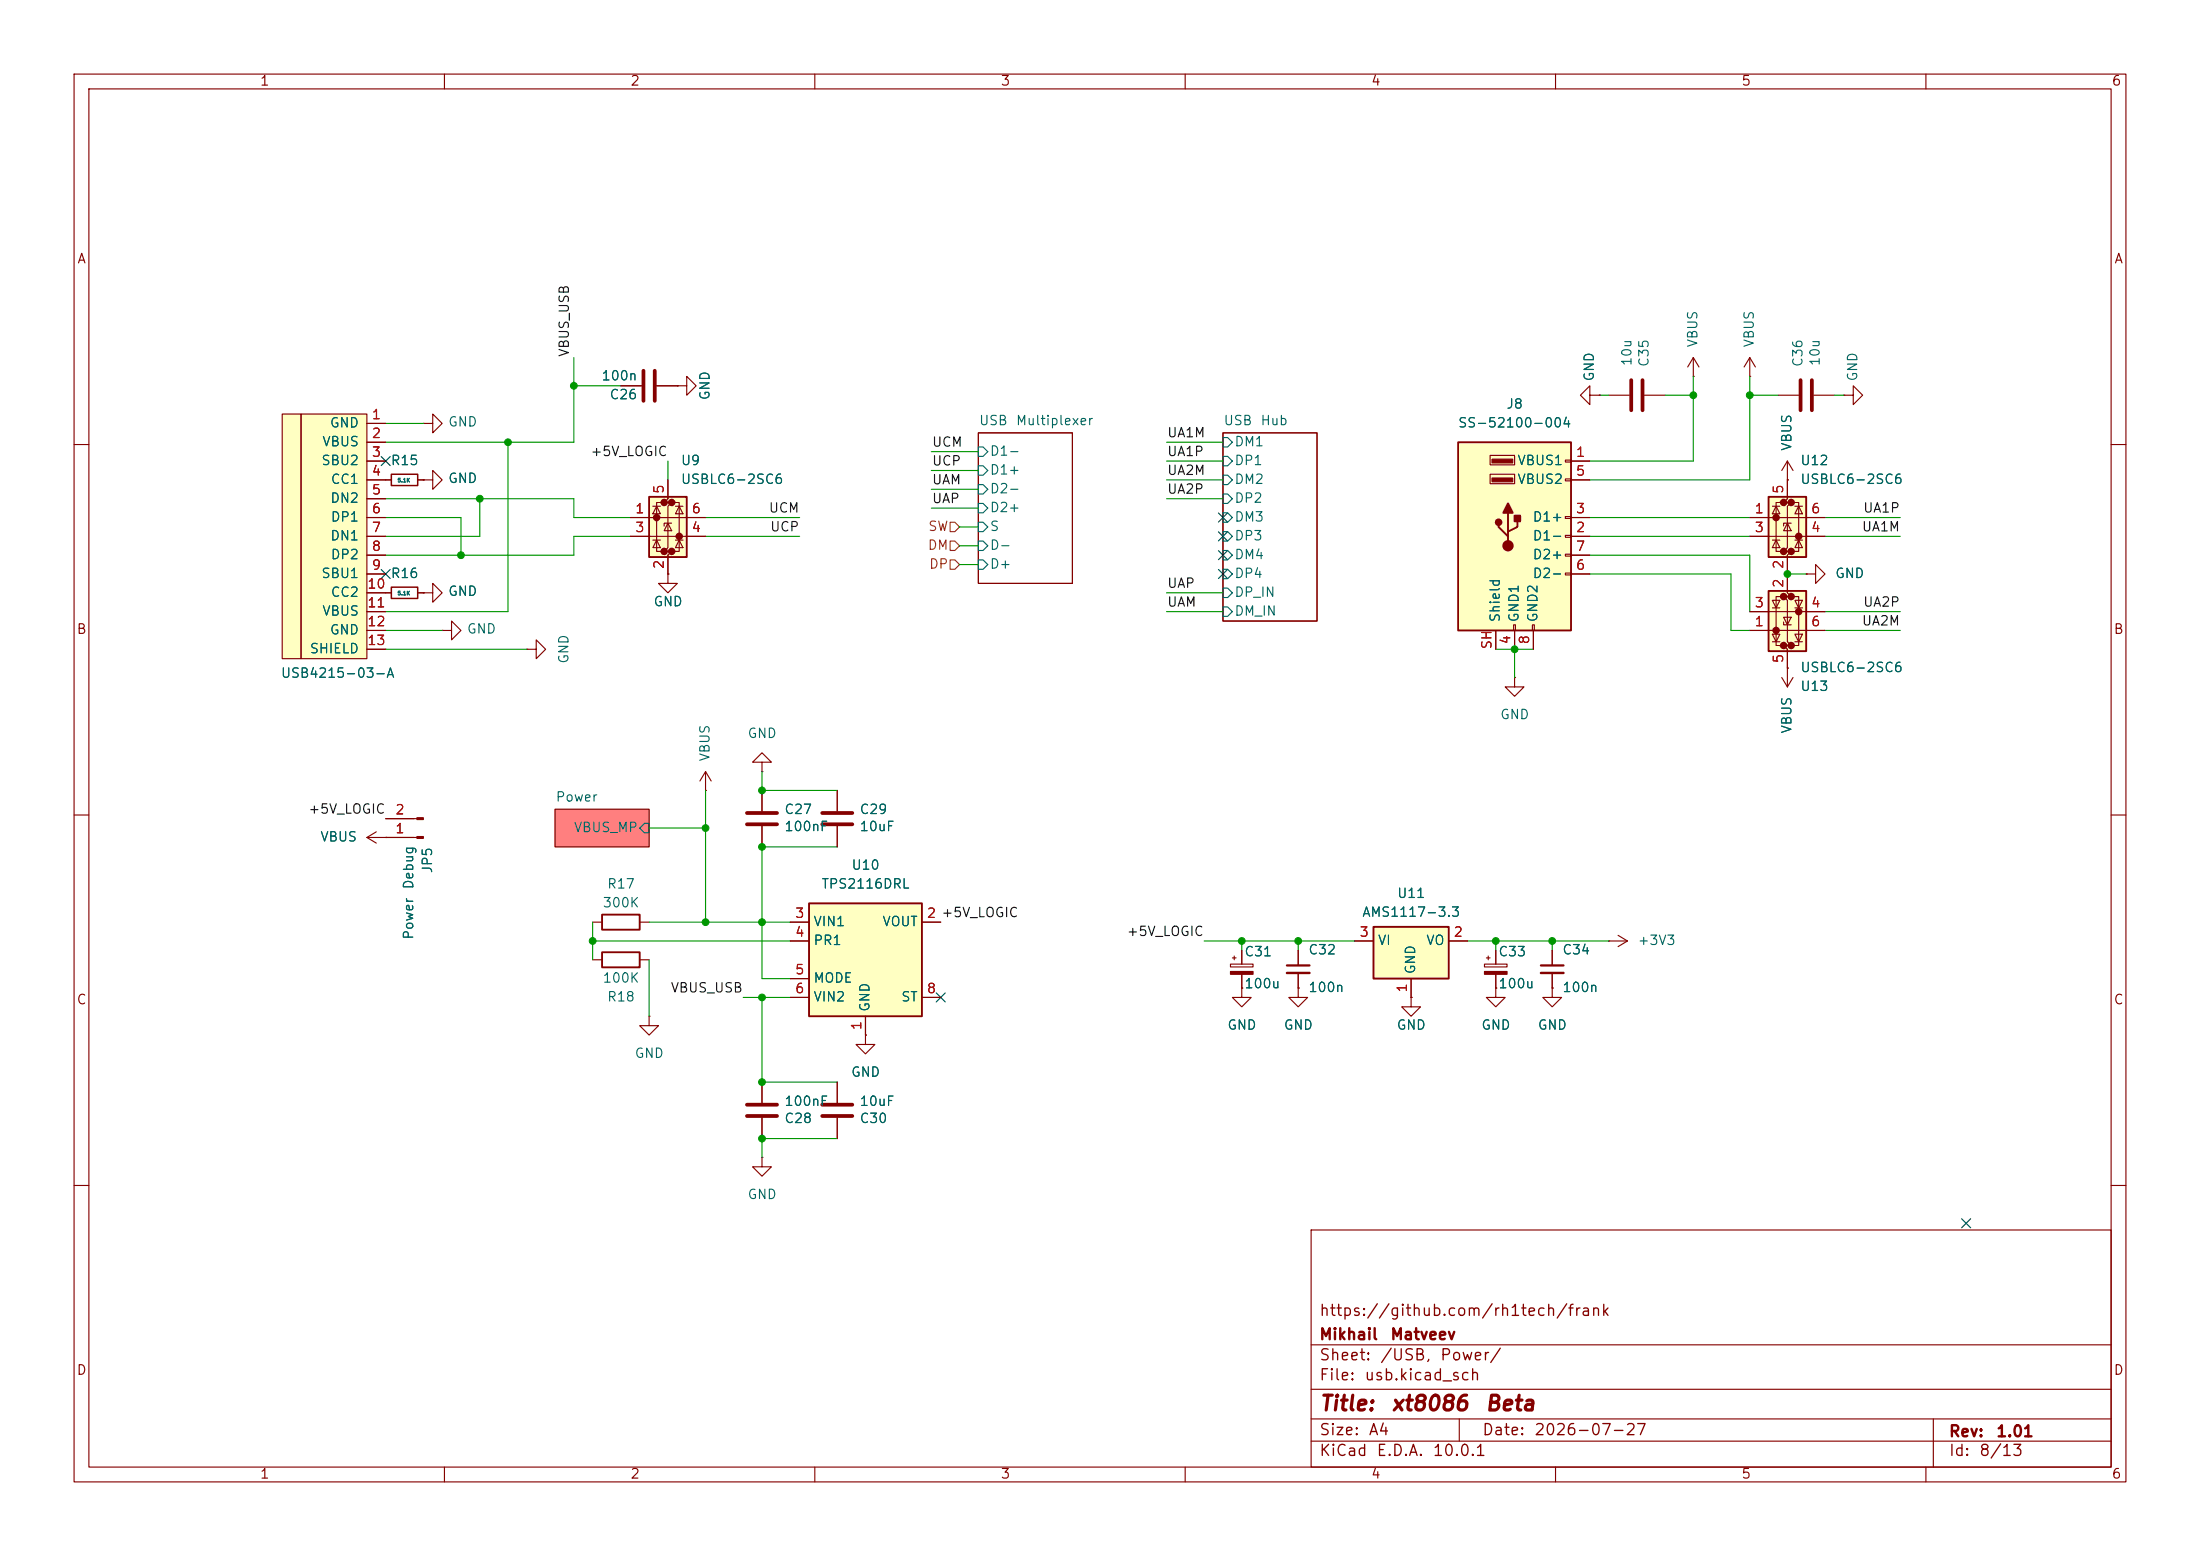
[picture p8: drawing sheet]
<svg xmlns="http://www.w3.org/2000/svg" width="297mm" height="210mm" viewBox="0 0 297 210" stroke-linecap="round" stroke-linejoin="round" font-family="sans-serif">
<g fill="none" stroke="#840000" stroke-width=".15">
<path d="M10 10h277v190h-277zM12 12h273v186h-273zM60 10v2M110 10v2M160 10v2M210 10v2M260 10v2M132.1 58.4h12.7v20.3h-12.7zM165.1 58.4h12.7v25.4h-12.7zM10 60h2M52.1 64.8h.7M56.4 64.8h.7"/>
<path d="M285 60h2M10 110h2M74.9 109.2h12.7v5.1h-12.7zM285 110h2M10 160h2M177 166h108v32h-108zM285 160h2M60 198v2M110 198v2M160 198v2M177 194.5h108M177 191.5h108"/>
<path d="M177 187.5h108M177 181.5h108M197 191.5v3M210 198v2M260 198v2M261 191.5v6.5"/>
</g>
<path d="M74.9 109.2h12.7v5.1h-12.7z" fill="#ff7f7f" stroke="#ff7f7f" stroke-width=".14"/>
<g fill="none" stroke="#006464" stroke-width=".15">
<path d="M165.1 59.1h.6l.7 .6-.7 .6h-.6zM132.1 75.6h.6l.6 .6-.6 .6h-.6zM132.1 73h.6l.6 .7-.6 .6h-.6zM132.1 70.5h.6l.6 .6-.6 .7h-.6zM132.1 62.9h.6l.6 .6-.6 .6h-.6zM132.1 60.3h.6l.6 .7-.6 .6h-.6zM132.1 67.9h.6l.6 .7-.6 .6h-.6zM132.1 65.4h.6l.6 .6-.6 .7h-.6zM165.1 64.1h.6l.7 .7-.7 .6h-.6zM165.1 69.2h.6l.7 .7-.7 .6h-.6zM165.1 74.3h.6l.7 .6-.7 .7h-.6zM165.1 61.6h.6l.7 .6-.7 .7h-.6z"/>
<path d="M165.1 66.7h.6l.7 .6-.7 .6h-.6zM165.1 71.8h.6l.7 .6-.7 .6h-.6zM165.1 76.8h.6l.7 .7-.7 .6h-.6zM165.1 79.4h.6l.7 .6-.7 .6h-.6zM165.1 81.9h.6l.7 .7-.7 .6h-.6zM87 111.1h.6v1.3h-.6l-.6-.6z"/>
</g>
<path d="M52.8 64h3.6v1.5h-3.6z" fill="none" stroke="#840000" stroke-width=".2"/>
<path d="M87.6 67.1h5.1v8.1h-5.1z" fill="#ffffc2"/>
<g fill="#840000" stroke="#840000" stroke-width=".51">
<circle cx="88.6" cy="69.8" r=".25"/>
<circle cx="89.7" cy="67.8" r=".25"/>
<circle cx="89.7" cy="74.4" r=".25"/>
<circle cx="90.7" cy="67.8" r=".25"/>
<circle cx="90.7" cy="74.4" r=".25"/>
<circle cx="91.7" cy="72.4" r=".25"/>
</g>
<g fill="none" stroke="#840000" stroke-width=".15">
<path d="M85.1 69.9h10.1M85.1 72.4h10.1M88.1 72.9h1.1M88.1 68.3h1.1M88.6 68.3l.6 1h-1.1zM88.6 72.9l.6 1h-1.1zM89.7 67.8h-1.1v6.6h1.1M90.2 64.8v2.5l-.5 .5h1l-.5 .5v5.6l-.5 .5h1l-.5 .5v2.6M90.2 70.6l.5 1h-1zM90.7 70.6h-1v.4M90.7 67.8h1v6.6h-1M91.2 72.9h1"/>
<path d="M91.2 68.3h1M91.7 68.3l.5 1h-1zM91.7 72.9l.5 1h-1zM175.3 128.3v2M175.3 131.3v2.1M102.9 146.1v2.7M102.9 150.9v2.8"/>
</g>
<path d="M87.6 67.1h5.1v8.1h-5.1z" fill="none" stroke="#840000" stroke-width=".25"/>
<path d="M173.7 130.3h3.1" fill="none" stroke="#840000" stroke-width=".3"/>
<path d="M173.7 131.3h3.1" fill="none" stroke="#840000" stroke-width=".33"/>
<path d="M100.8 150.6h4.1M100.8 149.1h4.1" fill="none" stroke="#840000" stroke-width=".51"/>
<path d="M109.2 121.9h15.3v15.3h-15.3z" fill="#ffffc2"/>
<path d="M109.2 121.9h15.3v15.3h-15.3z" fill="none" stroke="#840000" stroke-width=".25"/>
<g fill="none" stroke="#840000" stroke-width=".15">
<path d="M52.1 80h.7M56.4 80h.7M102.9 106.7v2.8M102.9 111.5v2.8M106.7 124.5h2.5M106.7 127h2.5M106.7 132.1h2.5M106.7 134.6h2.5M116.8 139.7v1.3h1.3l-1.3 1.2-1.2-1.2h1.2M116.8 139.7h.1M116.8 137.2v2.5M124.5 124.5h2.5"/>
<path d="M124.5 134.6h2.5"/>
</g>
<path d="M52.8 79.2h3.6v1.6h-3.6z" fill="none" stroke="#840000" stroke-width=".2"/>
<path d="M100.8 109.7h4.1M100.8 111.3h4.1" fill="none" stroke="#840000" stroke-width=".51"/>
<g fill="#ffffc2">
<path d="M38.1 55.9h2.5v33h-2.5z"/>
<path d="M40.6 55.9h8.9v33h-8.9z"/>
</g>
<g fill="none" stroke="#840000" stroke-width=".15">
<path d="M38.1 55.9h2.5v33h-2.5zM40.6 55.9h8.9v33h-8.9zM49.5 57.2h2.6M49.5 59.7h2.6M49.5 62.2h2.6M49.5 64.8h2.6M49.5 67.3h2.6M49.5 69.9h2.6M49.5 72.4h2.6M49.5 74.9h2.6M49.5 77.5h2.6M49.5 80h2.6"/>
<path d="M49.5 82.6h2.6M49.5 85.1h2.6M49.5 87.6h2.6"/>
</g>
<path d="M238.8 79.8h5v8.1h-5z" fill="#ffffc2"/>
<g fill="#840000" stroke="#840000" stroke-width=".51">
<circle cx="239.8" cy="85.1" r=".25"/>
<circle cx="240.8" cy="87.1" r=".25"/>
<circle cx="240.8" cy="80.5" r=".25"/>
<circle cx="241.8" cy="87.1" r=".25"/>
<circle cx="241.8" cy="80.5" r=".25"/>
<circle cx="242.8" cy="82.5" r=".25"/>
</g>
<g fill="none" stroke="#840000" stroke-width=".15">
<path d="M241.3 77.5v2.5l.5 .5h-1l.5 .5v5.6l.5 .5h-1l.5 .5v5.1M59.7 85.1h1.3v-1.3l1.2 1.3-1.2 1.3v-1.3M59.7 85.1h.1M71.1 87.6h1.3v-1.2l1.3 1.2-1.3 1.3v-1.3M71.1 87.6h.1M236.2 85.1h10.2M236.2 82.6h10.2M239.3 85.6h1l-.5 1zM239.3 81h1l-.5 1zM239.3 82h1M239.3 86.6h1M240.5 91.4l.8 1.3"/>
<path d="M240.8 83.9v.4h1M240.8 83.3h1l-.5 1zM240.8 80.5h-1v6.6h1M241.3 90.2h.1M241.8 80.5h1v6.6h-1M242.1 91.4l-.8 1.3M242.3 85.6h1l-.5 1zM242.3 81h1l-.5 1zM242.3 82h1M242.3 86.6h1M49.5 113l1.3 .8M49.5 113h2.6"/>
<path d="M50.8 112.3l-1.3 .7M52.1 113h.1M113 106.7v2.8M113 111.5v2.8M166.1 130.1h3.1v.4h-3.1zM166.4 129.3h.5M166.6 129v.5M167.6 133.4v1.2h1.3l-1.3 1.3-1.2-1.3h1.2M167.6 133.4h.1M167.6 128.3v1.8M167.6 131.5v1.9"/>
</g>
<path d="M238.8 79.8h5v8.1h-5z" fill="none" stroke="#840000" stroke-width=".25"/>
<path d="M111 109.7h4.1M111 111.3h4.1" fill="none" stroke="#840000" stroke-width=".51"/>
<path d="M166.1 131.1h3.1v.4h-3.1z" fill="#840000" stroke="#840000" stroke-width=".15"/>
<path d="M196.8 59.7h15.3v25.4h-15.3z" fill="#ffffc2"/>
<path d="M196.8 59.7h15.3v25.4h-15.3zM202.3 70.5v.6l1.3 1.3v.6M203.6 69.2v2.6M204.9 69.9v1.2l-1.3 .7v.6M81.3 123.4h5.1v2.1h-5.1z" fill="none" stroke="#840000" stroke-width=".25"/>
<g fill="#840000" stroke="#840000" stroke-width=".25">
<path d="M203.6 67.9l.6 1.3h-1.3z"/>
<path d="M204.5 69.6h.7v.8h-.7z"/>
<circle cx="202.3" cy="70.5" r=".38"/>
<circle cx="203.6" cy="73.7" r=".63"/>
</g>
<g fill="#840000" stroke="#840000" stroke-width=".15">
<path d="M201.4 62h2.8v.5h-2.8z"/>
<path d="M201.4 64.5h2.8v.5h-2.8z"/>
<path d="M200.4 131.1h3.1v.4h-3.1z"/>
</g>
<g fill="none" stroke="#840000" stroke-width=".15">
<path d="M57.1 57.2h1.3v-1.3l1.3 1.3-1.3 1.2v-1.2M57.1 57.2h.1M57.1 64.8h1.3v-1.3l1.3 1.3-1.3 1.2v-1.2M57.1 64.8h.1M201.2 61.5h3.3v1.2h-3.3zM201.2 64h3.3v1.3h-3.3zM211.3 62.1h.8v.3h-.8zM211.3 64.6h.8v.3h-.8zM211.3 69.7h.8v.3h-.8zM211.3 72.3h.8v.2h-.8zM211.3 74.8h.8v.3h-.8zM211.3 77.3h.8v.3h-.8z"/>
<path d="M212.1 62.2h2.5M212.1 72.4h2.5M212.1 69.9h2.5M212.1 64.8h2.5M212.1 77.5h2.5M212.1 74.9h2.5M241.3 64.8h.1M241.3 62.2l-.8 1.3M241.3 62.2l.8 1.3M241.3 62.2v2.6M243.8 77.5h1.3v-1.3l1.3 1.3-1.3 1.2v-1.2M243.8 77.5h.1"/>
<path d="M57.1 80h1.3v-1.3l1.3 1.3-1.3 1.3v-1.3M57.1 80h.1M201.9 85.1v2.5M204.3 84.3h.3v.8h-.3zM204.5 91.4v1.3h1.2l-1.2 1.3-1.3-1.3h1.3M204.5 91.4h.1M204.5 85.1v2.5M206.9 84.3h.2v.8h-.2zM207 85.1v2.5M80 124.5h1.3M86.4 124.5h1.2M175.3 133.4v1.2h1.2l-1.2 1.3-1.3-1.3h1.3"/>
<path d="M175.3 133.4h.1M190.5 134.6v1.3h1.3l-1.3 1.3-1.3-1.3h1.3M190.5 134.6h.1M200.4 130.1h3.1v.4h-3.1zM200.7 129.3h.5M200.9 129v.5M201.9 133.4v1.2h1.3l-1.3 1.3-1.2-1.3h1.2M201.9 133.4h.1M201.9 128.3v1.8M201.9 131.5v1.9M209.5 133.4v1.2h1.3l-1.3 1.3-1.2-1.3h1.2M209.5 133.4h.1"/>
<path d="M209.5 128.3v2M209.5 131.3v2.1M217.2 127h.1M217.2 127h2.5M218.4 126.2l1.3 .8M219.7 127l-1.3 .8M102.9 156.2v1.3h-1.3l1.3 1.3 1.2-1.3h-1.2M102.9 156.2h.1M113 146.1v2.7M113 150.9v2.8"/>
</g>
<path d="M208 130.3h3.1" fill="none" stroke="#840000" stroke-width=".3"/>
<path d="M208 131.3h3.1" fill="none" stroke="#840000" stroke-width=".33"/>
<path d="M111 150.6h4.1M111 149.1h4.1" fill="none" stroke="#840000" stroke-width=".51"/>
<path d="M238.8 67.1h5v8.1h-5z" fill="#ffffc2"/>
<g fill="#840000" stroke="#840000" stroke-width=".51">
<circle cx="239.8" cy="69.8" r=".25"/>
<circle cx="240.8" cy="67.8" r=".25"/>
<circle cx="240.8" cy="74.4" r=".25"/>
<circle cx="241.8" cy="67.8" r=".25"/>
<circle cx="241.8" cy="74.4" r=".25"/>
<circle cx="242.8" cy="72.4" r=".25"/>
</g>
<g fill="none" stroke="#840000" stroke-width=".15">
<path d="M240 53.3h2.8M244.9 53.3h2.7M236.2 69.9h10.2M236.2 72.4h10.2M239.3 72.9h1M239.3 68.3h1M239.8 68.3l.5 1h-1zM239.8 72.9l.5 1h-1zM240.8 67.8h-1v6.6h1M241.3 64.8v2.5l-.5 .5h1l-.5 .5v5.6l-.5 .5h1l-.5 .5v2.6M241.3 70.6l.5 1h-1zM241.8 70.6h-1v.4"/>
<path d="M241.8 67.8h1v6.6h-1M242.3 72.9h1M242.3 68.3h1M242.8 68.3l.5 1h-1zM242.8 72.9l.5 1h-1zM95.2 106.7h.1M95.2 104.1l-.7 1.3M95.2 104.1l.8 1.3M95.2 104.1v2.6M102.9 102.9h1.2l-1.2-1.3-1.3 1.3h1.3v1.2M102.9 104.1h.1"/>
</g>
<path d="M238.8 67.1h5v8.1h-5z" fill="none" stroke="#840000" stroke-width=".25"/>
<path d="M243.1 51.3v4.1M244.6 51.3v4.1" fill="none" stroke="#840000" stroke-width=".51"/>
<path d="M185.4 125.1h10.2v7h-10.2z" fill="#ffffc2"/>
<path d="M81.3 128.5h5.1v2.1h-5.1zM185.4 125.1h10.2v7h-10.2z" fill="none" stroke="#840000" stroke-width=".25"/>
<g fill="none" stroke="#840000" stroke-width=".15">
<path d="M49.5 57.2h2.6M49.5 59.7h2.6M83.8 52.1h2.8M88.6 52.1h2.8M91.4 52.1h1.3v-1.3l1.3 1.3-1.3 1.2v-1.2M91.4 52.1h.1M214.6 53.3v-1.2l-1.2 1.2 1.2 1.3v-1.3h1.3M215.9 53.3h.1M217.2 53.3h2.8M222 53.3h2.8M228.6 50.8h.1M228.6 48.3l-.8 1.2"/>
<path d="M228.6 48.3l.8 1.2M228.6 48.3v2.5M236.2 50.8h.1M236.2 48.3l-.7 1.2M236.2 48.3l.8 1.2M236.2 48.3v2.5M248.9 53.3h1.3v1.3l1.3-1.3-1.3-1.2v1.2M248.9 53.3h.1M49.5 62.2h2.6M49.5 64.8h3.3M49.5 67.3h2.6M49.5 69.9h2.6"/>
<path d="M49.5 72.4h2.6M49.5 74.9h2.6M49.5 77.5h2.6M56.4 64.8h.7M57.1 64.8h.1M85.1 69.9h2.5M85.1 72.4h2.5M90.2 77.5v1.2h1.2l-1.2 1.3-1.3-1.3h1.3M90.2 77.5h.1M90.2 64.8v2.5M90.2 74.9v2.6M92.7 69.9h2.5"/>
<path d="M92.7 72.4h2.5M212.1 62.2h2.5M212.1 64.8h2.5M212.1 69.9h2.5M212.1 72.4h2.5M212.1 74.9h2.5M212.1 77.5h2.5M236.2 69.9h2.6M236.2 72.4h2.6M241.3 64.8h.1M241.3 64.8v2.5M241.3 74.9v5.1"/>
<path d="M243.8 77.5h.1M243.8 69.9h2.6M243.8 72.4h2.6M49.5 85.1h2.6M49.5 82.6h2.6M49.5 80h3.3M49.5 87.6h2.6M56.4 80h.7M57.1 80h.1M201.9 85.1v2.5M204.5 85.1v2.5M207 85.1v2.5"/>
<path d="M236.2 85.1h2.6M236.2 82.6h2.6M241.3 90.2h.1M241.3 87.6v2.6M243.8 85.1h2.6M243.8 82.6h2.6M52.1 113h.1M52.1 113h4.2M52.1 110.5h4.2M102.9 106.7v2.8M102.9 111.5v2.8M113 106.7v2.8"/>
<path d="M113 111.5v2.8M80 129.5h1.3M86.4 129.5h1.2M87.6 137.2v1.2h-1.2l1.2 1.3 1.3-1.3h-1.3M87.6 137.2h.1M106.7 127h2.5M106.7 124.5h2.5M106.7 132.1h2.5M106.7 134.6h2.5M116.8 139.7h.1M116.8 137.2v2.5M124.5 124.5h2.5"/>
<path d="M124.5 134.6h2.5M167.6 133.4h.1M167.6 128.3v1.8M167.6 131.5v1.9M175.3 133.4h.1M175.3 128.3v2M175.3 131.3v2.1M182.9 127h2.5M190.5 134.6h.1M190.5 132.1v2.5M195.6 127h2.5M201.9 133.4h.1"/>
<path d="M201.9 128.3v1.8M201.9 131.5v1.9M209.5 133.4h.1M209.5 128.3v2M209.5 131.3v2.1M102.9 146.1v2.7M102.9 150.9v2.8M113 146.1v2.7M113 150.9v2.8"/>
</g>
<path d="M86.9 50v4.1M88.4 50v4.1M220.2 51.3v4.1M221.7 51.3v4.1" fill="none" stroke="#840000" stroke-width=".51"/>
<g fill="#840000" stroke="#840000" stroke-width=".15">
<path d="M56.3 112.9h.8v.3h-.8z"/>
<path d="M56.3 110.4h.8v.2h-.8z"/>
</g>
<path d="M128.3 73h.6l.6 .7-.6 .6h-.6zM128.3 75.6h.6l.6 .6-.6 .6h-.6zM128.3 70.5h.6l.6 .6-.6 .7h-.6z" fill="none" stroke="#725600" stroke-width=".15"/>
<g fill="none" stroke="#009600" stroke-width=".15">
<path d="M52.1 57.2h5M68.6 59.7v22.9h-16.5M77.5 48.3v11.4h-25.4M77.5 52.1h6.3M157.5 59.7h7.6M215.9 53.3h1.3M224.8 53.3h3.8M228.6 50.8v11.4h-14M236.2 53.3h3.8M236.2 50.8v14h-21.6M247.6 53.3h1.3M52.1 69.9h10.1v5"/>
<path d="M52.1 67.3h25.4v2.6h7.6M64.8 67.3v5.1h-12.7M85.1 72.4h-7.6v2.5h-25.4M90.2 62.2v2.6M95.2 72.4h12.7M95.2 69.9h12.7M125.7 61h6.4M125.7 68.6h6.4M125.7 63.5h6.4M125.7 66h6.4M129.5 73.7h2.6M129.5 76.2h2.6"/>
<path d="M129.5 71.1h2.6M157.5 62.2h7.6M157.5 64.8h7.6M157.5 67.3h7.6M214.6 77.5h19.1v7.6h2.5M214.6 74.9h21.6v7.7M214.6 72.4h21.6M214.6 69.9h21.6M241.3 77.5h2.5M246.4 72.4h10.1M246.4 69.9h10.1M52.1 85.1h7.6"/>
<path d="M52.1 87.6h19M157.5 82.6h7.6M157.5 80h7.6M201.9 87.6h5.1M204.5 87.6v3.8M246.4 85.1h10.1M246.4 82.6h10.1M87.6 111.8h7.6M95.2 106.7v17.8M102.9 104.1v2.6h10.1M113 114.3h-10.1v17.8h3.8M80 127h26.7"/>
<path d="M80 124.5v5M87.6 129.5v7.7M87.6 124.5h19.1M100.3 134.6h6.4M102.9 134.6v11.5h10.1M162.6 127h20.3M167.6 127v1.3M175.3 127v1.3M198.1 127h19.1M201.9 127v1.3M209.5 127v1.3M113 153.7h-10.1v2.5"/>
</g>
<g fill="none" stroke="#000084" stroke-width=".15">
<path d="M51.5 61.6l1.2 1.2M51.5 76.9l1.2 1.2M52.7 61.6l-1.2 1.2M52.7 76.9l-1.2 1.2M164.5 74.3l1.2 1.2M164.5 76.9l1.2 1.2M164.5 71.8l1.2 1.2M164.5 69.2l1.2 1.3M165.7 74.3l-1.2 1.2M165.7 76.9l-1.2 1.2M165.7 71.8l-1.2 1.2M165.7 69.2l-1.2 1.3"/>
<path d="M126.4 134l1.2 1.2M127.6 134l-1.2 1.2M264.8 164.5l1.2 1.2M266 164.5l-1.2 1.2"/>
</g>
<g fill="#009600" stroke="#009600" stroke-width=".14">
<circle cx="175.3" cy="127" r=".46"/>
<circle cx="209.5" cy="127" r=".46"/>
<circle cx="241.3" cy="77.5" r=".46"/>
<circle cx="204.5" cy="87.6" r=".46"/>
<circle cx="201.9" cy="127" r=".46"/>
<circle cx="95.2" cy="111.8" r=".46"/>
<circle cx="102.9" cy="114.3" r=".46"/>
<circle cx="102.9" cy="106.7" r=".46"/>
<circle cx="102.9" cy="124.5" r=".46"/>
<circle cx="80" cy="127" r=".46"/>
<circle cx="68.6" cy="59.7" r=".46"/>
<circle cx="64.8" cy="67.3" r=".46"/>
<circle cx="62.2" cy="74.9" r=".46"/>
<circle cx="236.2" cy="53.3" r=".46"/>
<circle cx="228.6" cy="53.3" r=".46"/>
<circle cx="77.5" cy="52.1" r=".46"/>
<circle cx="167.6" cy="127" r=".46"/>
<circle cx="102.9" cy="134.6" r=".46"/>
<circle cx="95.2" cy="124.5" r=".46"/>
<circle cx="102.9" cy="146.1" r=".46"/>
<circle cx="102.9" cy="153.7" r=".46"/>
</g>
<g font-size="2" fill="#840000">
<text x="178" y="190.9">Title:</text>
<text x="187.7" y="190.9">xt8086</text>
<text x="200.4" y="190.9">Beta</text>
</g>
<g font-size="1.5" fill="#840000">
<text x="178" y="178">https://github.com/rh1tech/frank</text>
<text x="178" y="184">Sheet:</text>
<text x="178" y="181.2">Mikhail</text>
<text x="186.2" y="184">/USB,</text>
<text x="187.6" y="181.2">Matveev</text>
<text x="194.3" y="184">Power/</text>
<text x="178" y="186.7">File:</text>
<text x="184.1" y="186.7">usb.kicad_sch</text>
<text x="178" y="196.9">KiCad</text>
<text x="178" y="194.1">Size:</text>
<text x="184.7" y="194.1">A4</text>
<text x="185.7" y="196.9">E.D.A.</text>
<text x="193.3" y="196.9">10.0.1</text>
<text x="200" y="194.1">Date:</text>
<text x="207" y="194.1">2026-07-27</text>
<text x="263" y="194.3">Rev:</text>
<text x="263" y="196.9">Id:</text>
<text x="267.1" y="196.9">8/13</text>
<text x="269.4" y="194.3">1.01</text>
</g>
<g font-size="1.3" fill="#840000">
<text x="35" y="11.9">1</text>
<text x="85" y="11.9">2</text>
<text x="135" y="11.9">3</text>
<text x="185" y="11.9">4</text>
<text x="235" y="11.9">5</text>
<text x="285" y="11.9">6</text>
<text x="10.3" y="35.9">A</text>
<text x="285.3" y="35.9">A</text>
<text x="10.3" y="85.9">B</text>
<text x="285.3" y="85.9">B</text>
<text x="10.3" y="135.9">C</text>
<text x="285.3" y="135.9">C</text>
<text x="10.3" y="185.9">D</text>
<text x="285.3" y="185.9">D</text>
<text x="35" y="199.9">1</text>
<text x="85" y="199.9">2</text>
<text x="135" y="199.9">3</text>
<text x="185" y="199.9">4</text>
<text x="235" y="199.9">5</text>
<text x="285" y="199.9">6</text>
</g>
<g font-size="1.3" fill="#006464">
<text x="229.5" y="47" transform="rotate(-90 229.5 47)">VBUS</text>
<text x="237.1" y="47" transform="rotate(-90 237.1 47)">VBUS</text>
<text x="81.1" y="51.7">100n</text>
<text x="215.5" y="51.6" transform="rotate(-90 215.5 51.6)">GND</text>
<text x="220.6" y="49.5" transform="rotate(-90 220.6 49.5)">10u</text>
<text x="222.9" y="49.6" transform="rotate(-90 222.9 49.6)">C35</text>
<text x="243.7" y="49.6" transform="rotate(-90 243.7 49.6)">C36</text>
<text x="246" y="49.5" transform="rotate(-90 246 49.5)">10u</text>
<text x="251.1" y="51.6" transform="rotate(-90 251.1 51.6)">GND</text>
<text x="44.4" y="58">GND</text>
<text x="60.4" y="57.9">GND</text>
<text x="82.2" y="54.2">C26</text>
<text x="96.1" y="54.1" transform="rotate(-90 96.1 54.1)">GND</text>
<text x="132.1" y="57.7">USB</text>
<text x="137.1" y="57.7">Multiplexer</text>
<text x="165.1" y="57.7">USB</text>
<text x="170.1" y="57.7">Hub</text>
<text x="196.7" y="58">SS-52100-004</text>
<text x="203.3" y="55.5">J8</text>
<text x="43.3" y="63.1">SBU2</text>
<text x="43.4" y="60.6">VBUS</text>
<text x="44.6" y="65.6">CC1</text>
<text x="52.7" y="63.1">R15</text>
<text x="60.4" y="65.5">GND</text>
<text x="91.8" y="65.6">USBLC6-2SC6</text>
<text x="91.8" y="63.1">U9</text>
<text x="133.5" y="64.4">D1+</text>
<text x="133.5" y="61.8">D1-</text>
<text x="166.6" y="60.6">DM1</text>
<text x="166.6" y="65.6">DM2</text>
<text x="166.6" y="63.1">DP1</text>
<text x="204.8" y="63.1">VBUS1</text>
<text x="204.8" y="65.6">VBUS2</text>
<text x="242.2" y="61" transform="rotate(-90 242.2 61)">VBUS</text>
<text x="243" y="63.1">U12</text>
<text x="243" y="65.6">USBLC6-2SC6</text>
<text x="44.5" y="68.2">DN2</text>
<text x="44.6" y="70.7">DP1</text>
<text x="133.5" y="72">S</text>
<text x="133.5" y="69.4">D2+</text>
<text x="133.5" y="66.9">D2-</text>
<text x="166.6" y="70.7">DM3</text>
<text x="166.6" y="68.2">DP2</text>
<text x="206.8" y="70.7">D1+</text>
<text x="44.5" y="73.3">DN1</text>
<text x="44.6" y="75.8">DP2</text>
<text x="133.5" y="77.1">D+</text>
<text x="133.5" y="74.5">D-</text>
<text x="166.6" y="75.8">DM4</text>
<text x="166.6" y="73.3">DP3</text>
<text x="206.8" y="73.3">D1-</text>
<text x="206.8" y="75.8">D2+</text>
<text x="43.3" y="78.3">SBU1</text>
<text x="43.4" y="83.4">VBUS</text>
<text x="44.6" y="80.9">CC2</text>
<text x="52.7" y="78.3">R16</text>
<text x="60.4" y="80.7">GND</text>
<text x="88.1" y="82.1">GND</text>
<text x="166.6" y="83.4">DM_IN</text>
<text x="166.6" y="78.3">DP4</text>
<text x="166.6" y="80.9">DP_IN</text>
<text x="206.8" y="78.3">D2-</text>
<text x="247.7" y="78.3">GND</text>
<text x="41.7" y="88.5">SHIELD</text>
<text x="44.4" y="86">GND</text>
<text x="63" y="85.8">GND</text>
<text x="77.1" y="89.7" transform="rotate(-90 77.1 89.7)">GND</text>
<text x="202.8" y="84.1" transform="rotate(-90 202.8 84.1)">Shield</text>
<text x="205.3" y="84.1" transform="rotate(-90 205.3 84.1)">GND1</text>
<text x="207.9" y="84.1" transform="rotate(-90 207.9 84.1)">GND2</text>
<text x="37.8" y="91.8">USB4215-03-A</text>
<text x="243" y="93.6">U13</text>
<text x="243" y="91">USBLC6-2SC6</text>
<text x="100.8" y="99.9">GND</text>
<text x="202.4" y="97.4">GND</text>
<text x="242.2" y="99.1" transform="rotate(-90 242.2 99.1)">VBUS</text>
<text x="96.1" y="102.9" transform="rotate(-90 96.1 102.9)">VBUS</text>
<text x="43.1" y="113.9">VBUS</text>
<text x="74.9" y="108.5">Power</text>
<text x="77.4" y="112.6">VBUS_MP</text>
<text x="105.8" y="112.5">100nF</text>
<text x="105.8" y="110.2">C27</text>
<text x="116" y="110.2">C29</text>
<text x="116" y="112.5">10uF</text>
<text x="58.6" y="118" transform="rotate(-90 58.6 118)">JP5</text>
<text x="114.9" y="117.7">U10</text>
<text x="56.1" y="120.1" transform="rotate(-90 56.1 120.1)">Debug</text>
<text x="81.3" y="122.8">300K</text>
<text x="81.9" y="120.2">R17</text>
<text x="109.7" y="125.3">VIN1</text>
<text x="110.8" y="120.2">TPS2116DRL</text>
<text x="119" y="125.3">VOUT</text>
<text x="183.8" y="124.1">AMS1117-3.3</text>
<text x="188.5" y="121.5">U11</text>
<text x="56.1" y="126.9" transform="rotate(-90 56.1 126.9)">Power</text>
<text x="109.7" y="127.9">PR1</text>
<text x="167.9" y="129.4">C31</text>
<text x="176.5" y="129.1">C32</text>
<text x="185.9" y="127.9">VI</text>
<text x="191.4" y="131.6" transform="rotate(-90 191.4 131.6)">GND</text>
<text x="192.4" y="127.9">VO</text>
<text x="202.2" y="129.4">C33</text>
<text x="210.8" y="129.1">C34</text>
<text x="221" y="127.9">+3V3</text>
<text x="81.3" y="132.9">100K</text>
<text x="81.9" y="135.5">R18</text>
<text x="109.7" y="132.9">MODE</text>
<text x="109.7" y="135.5">VIN2</text>
<text x="117.7" y="136.7" transform="rotate(-90 117.7 136.7)">GND</text>
<text x="121.6" y="135.5">ST</text>
<text x="167.9" y="133.7">100u</text>
<text x="176.5" y="134.2">100n</text>
<text x="202.2" y="133.7">100u</text>
<text x="210.8" y="134.2">100n</text>
<text x="85.6" y="143.1">GND</text>
<text x="165.6" y="139.3">GND</text>
<text x="173.2" y="139.3">GND</text>
<text x="188.5" y="139.3">GND</text>
<text x="199.9" y="139.3">GND</text>
<text x="207.5" y="139.3">GND</text>
<text x="105.8" y="149.6">100nF</text>
<text x="114.8" y="145.6">GND</text>
<text x="116" y="149.6">10uF</text>
<text x="105.8" y="151.9">C28</text>
<text x="116" y="151.9">C30</text>
<text x="100.8" y="162.2">GND</text>
</g>
<g font-size="1.3" fill="#0f0f0f">
<text x="77.1" y="48.3" transform="rotate(-90 77.1 48.3)">VBUS_USB</text>
<text x="157.5" y="59.3">UA1M</text>
<text x="79.6" y="61.9">+5V_LOGIC</text>
<text x="125.7" y="65.7">UAM</text>
<text x="125.7" y="60.6">UCM</text>
<text x="125.7" y="63.2">UCP</text>
<text x="157.5" y="61.9">UA1P</text>
<text x="157.5" y="64.4">UA2M</text>
<text x="103.7" y="69.5">UCM</text>
<text x="125.7" y="68.2">UAP</text>
<text x="157.5" y="67">UA2P</text>
<text x="251.4" y="69.5">UA1P</text>
<text x="103.9" y="72">UCP</text>
<text x="251.3" y="72">UA1M</text>
<text x="157.5" y="79.7">UAP</text>
<text x="157.5" y="82.2">UAM</text>
<text x="251.4" y="82.2">UA2P</text>
<text x="251.3" y="84.7">UA2M</text>
<text x="41.5" y="110.1">+5V_LOGIC</text>
<text x="152" y="126.7">+5V_LOGIC</text>
<text x="90.5" y="134.3">VBUS_USB</text>
</g>
<g font-size="1.3" fill="#a90000">
<text x="50.1" y="56.9">1</text>
<text x="50.1" y="59.4">2</text>
<text x="50.1" y="62">3</text>
<text x="50.1" y="64.5">4</text>
<text x="212.7" y="62">1</text>
<text x="212.7" y="64.5">5</text>
<text x="50.1" y="67.1">5</text>
<text x="50.1" y="69.6">6</text>
<text x="85.7" y="69.6">1</text>
<text x="89.9" y="66.7" transform="rotate(-90 89.9 66.7)">5</text>
<text x="93.3" y="69.6">6</text>
<text x="212.7" y="69.6">3</text>
<text x="236.8" y="69.6">1</text>
<text x="241" y="66.7" transform="rotate(-90 241 66.7)">5</text>
<text x="244.4" y="69.6">6</text>
<text x="50.1" y="72.1">7</text>
<text x="50.1" y="74.7">8</text>
<text x="50.1" y="77.2">9</text>
<text x="85.7" y="72.1">3</text>
<text x="89.9" y="76.9" transform="rotate(-90 89.9 76.9)">2</text>
<text x="93.3" y="72.1">4</text>
<text x="212.7" y="72.1">2</text>
<text x="212.7" y="77.2">6</text>
<text x="212.7" y="74.7">7</text>
<text x="236.8" y="72.1">3</text>
<text x="241" y="76.9" transform="rotate(-90 241 76.9)">2</text>
<text x="244.4" y="72.1">4</text>
<text x="49.5" y="79.8">10</text>
<text x="49.5" y="82.3">11</text>
<text x="236.8" y="82.3">3</text>
<text x="241" y="79.4" transform="rotate(-90 241 79.4)">2</text>
<text x="244.4" y="82.3">4</text>
<text x="49.5" y="84.8">12</text>
<text x="49.5" y="87.4">13</text>
<text x="201.7" y="87.7" transform="rotate(-90 201.7 87.7)">SH</text>
<text x="204.2" y="87.1" transform="rotate(-90 204.2 87.1)">4</text>
<text x="206.8" y="87.1" transform="rotate(-90 206.8 87.1)">8</text>
<text x="236.8" y="84.8">1</text>
<text x="241" y="89.6" transform="rotate(-90 241 89.6)">5</text>
<text x="244.4" y="84.8">6</text>
<text x="53.3" y="112.8">1</text>
<text x="53.3" y="110.2">2</text>
<text x="107.2" y="124.2">3</text>
<text x="125" y="124.2">2 +5V_LOGIC</text>
<text x="125" y="124.2">2</text>
<text x="107.2" y="126.7">4</text>
<text x="107.2" y="131.8">5</text>
<text x="183.4" y="126.7">3</text>
<text x="196.1" y="126.7">2</text>
<text x="107.2" y="134.4">6</text>
<text x="125" y="134.4">8</text>
<text x="190.2" y="134.1" transform="rotate(-90 190.2 134.1)">1</text>
<text x="116.6" y="139.1" transform="rotate(-90 116.6 139.1)">1</text>
</g>
<g font-size="1.3" fill="#725600">
<text x="125.2" y="72">SW</text>
<text x="125.2" y="74.5">DM</text>
<text x="125.3" y="77.1">DP</text>
</g>
<g font-size=".5" fill="#006464">
<text x="53.6" y="65.2">5.1K</text>
<text x="53.6" y="80.5">5.1K</text>
</g>
</svg>
